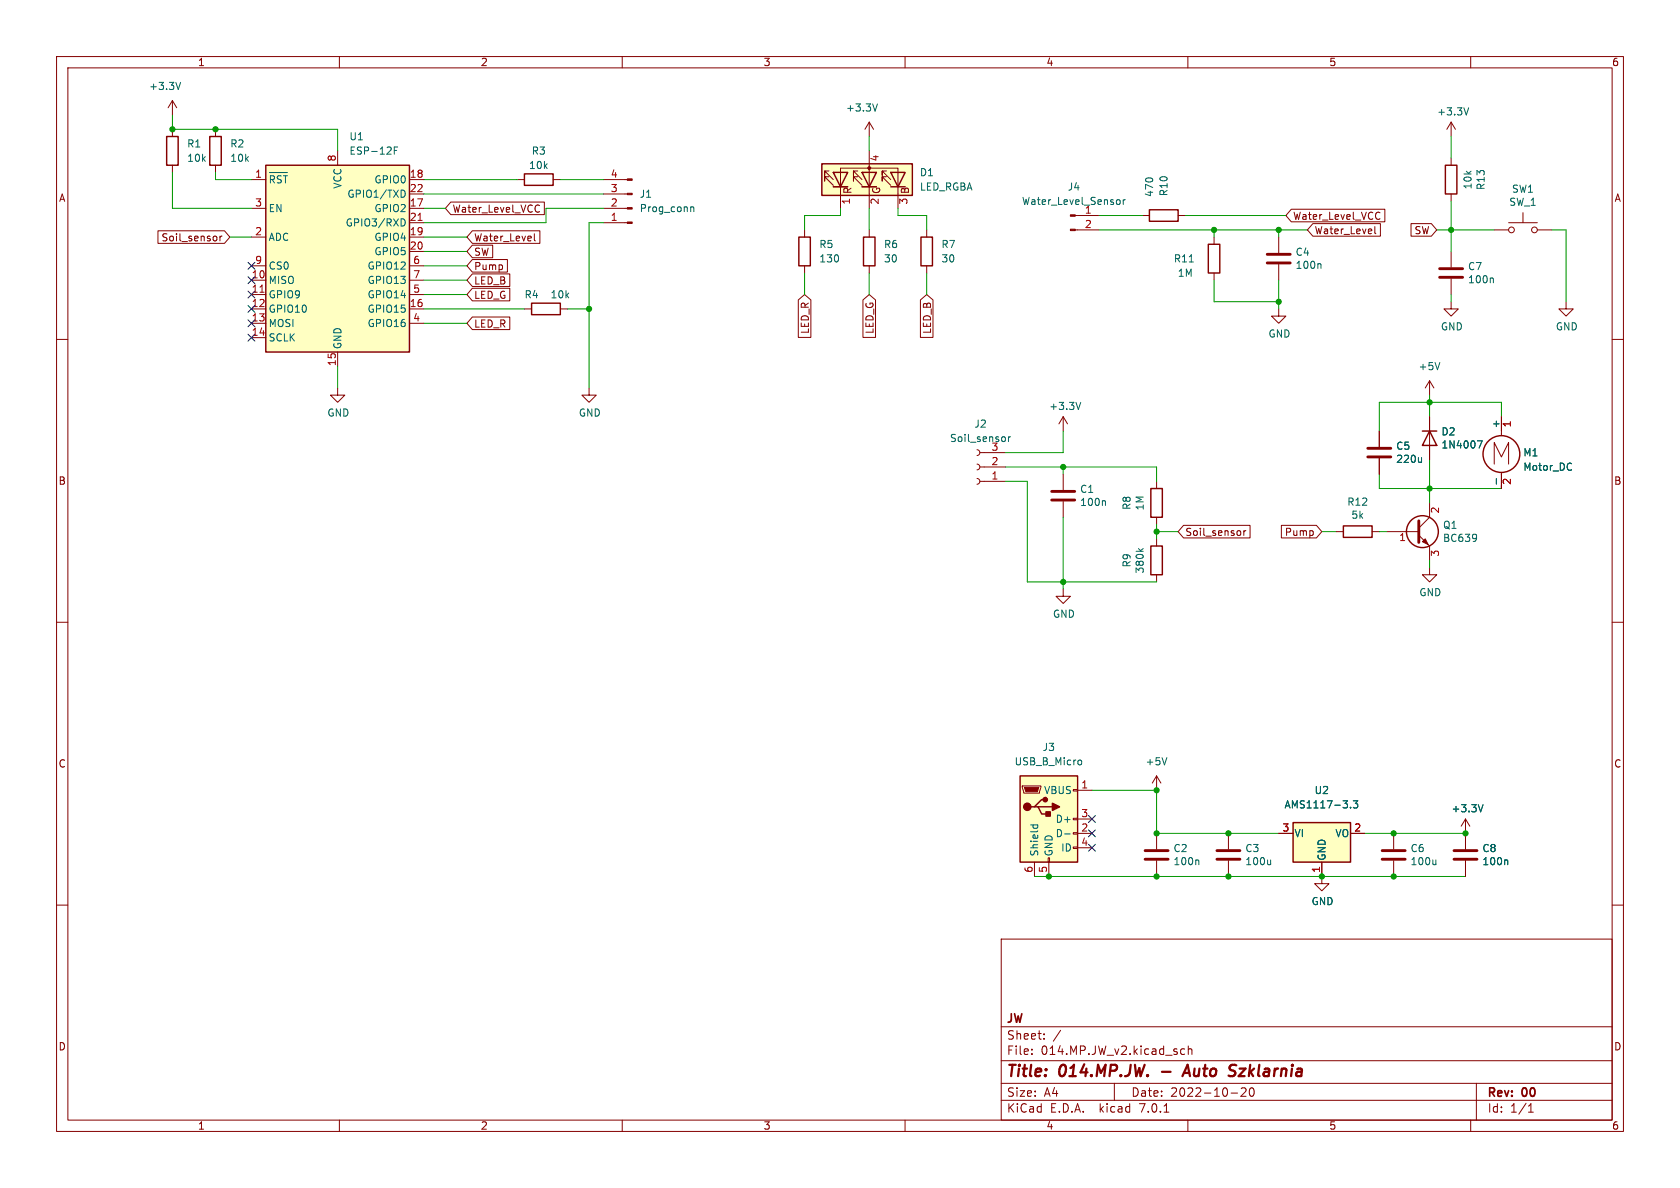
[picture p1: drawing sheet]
<svg xmlns="http://www.w3.org/2000/svg" width="297mm" height="210mm" viewBox="0 0 297 210" stroke-linecap="round" stroke-linejoin="round" font-family="sans-serif">
<g fill="none" stroke="#840000" stroke-width=".18">
<path d="M10 10h277v190h-277zM12 12h273v186h-273zM30.5 17.8l-.8 1.3M30.5 17.8v2.5M30.5 17.8l.7 1.3M60 10v2M110 10v2M160 10v2M210 10v2M260 10v2M30.5 22.9v1.2M30.5 29.2v1.3"/>
<path d="M38.1 22.9v1.2M38.1 29.2v1.3M44.4 31.8h2.6M44.4 36.8h2.6M59.7 26.7v2.5M72.4 39.4h2.5M72.4 31.8h2.5M72.4 36.8h2.5M72.4 34.3h2.5M79.7 35.7h16.5v2.2h-16.5l-1-1.1zM91.4 31.8h1.3M95.1 36.2l.3 .2"/>
<path d="M95.4 37.4l-.3 .1M97.8 31.8h1.3M106.7 39.4h4.2M106.7 31.8h4.2M106.7 36.8h4.2M106.7 34.3h4.2M146.6 31.2h-.8v.8v-.8l1.5 1.6M146.6 30.2h-.8v.8v-.8l1.5 1.6M147.3 30.5h2.6zM147.3 30.5h.1M147.3 33h2.6M148.6 36.8v-7.1h10.1v7.1"/>
<path d="M151.6 31.2h-.7v.8v-.8l1.5 1.6M151.6 30.2h-.7v.8v-.8l1.5 1.6M152.4 30.5h2.5zM152.4 30.5h.1M152.4 33h2.5M153.7 21.6v2.5M153.7 26.7v10.1M153.7 21.6l-.8 1.3M153.7 21.6l.7 1.3M156.7 31.2h-.7v.8v-.8l1.5 1.6M156.7 30.2h-.7v.8v-.8l1.5 1.6M190.1 38.1h4.2"/>
<path d="M201.9 38.1h1.3M208.3 38.1h1.2M228.3 37h16.5v2.2h-16.5l-1-1.1zM232.1 39.5h11.9v2.3h-11.9l-1-1.2zM243.7 37.5l.3 .1M244 38.7l-.3 .1M249.4 39.5h3.6l1 1.1-1 1.2h-3.6zM256.5 21.6v2.5M256.5 27.9v1.3M256.5 34.3v1.3M256.5 21.6l-.7 1.3M256.5 21.6l.8 1.3"/>
<path d="M266.7 39.4h5.1M269.2 37.6v1.8M10 60h2M27.9 40.8h11.8l.9 1.1-.9 1.1h-11.8zM38.2 41.8l.1 .2-.1 .5M38.9 41.7v.9M39.2 41.7l-.3 .3M44.4 49.5h2.6M44.4 52.1h2.6M44.4 54.6h2.6M44.4 57.2h2.6M44.4 59.7h2.6"/>
<path d="M44.4 41.9h2.6M44.4 47h2.6M72.4 49.5h2.5M72.4 52.1h2.5M72.4 54.6h2.5M72.4 57.2h2.5M72.4 41.9h2.5M72.4 44.5h2.5M72.4 47h2.5M83.5 45.9h6.2v2.2h-6.2l-1-1.1zM83.5 51h6.6v2.2h-6.6l-1-1.1zM83.5 48.4h6.6v2.2h-6.6l-1-1.1z"/>
<path d="M83.5 43.3h3.6v2.3h-3.6l-1-1.1zM83.5 56h6.6v2.3h-6.6l-1-1.1zM83.5 40.8h11.9v2.2h-11.9l-1-1.1zM92.7 54.6h1.3M94.5 41.3v1.1l.1 .2M99.1 54.6h1.2M141.1 53l1.1-.9 1.2 .9v6.6h-2.3zM142.2 40.6v1.3M142.2 47v1.3M152.6 53l1.1-.9 1.1 .9v6.6h-2.2zM153.7 40.6v1.3M153.7 47v1.3"/>
<path d="M162.7 53l1.1-.9 1.1 .9v6.6h-2.2zM163.8 40.6v1.3M163.8 47v1.3M190.1 40.6h4.2M214.6 41.9v1.3M214.6 48.3v1.2M226.1 54.6v1.3h1.2l-1.2 1.3-1.3-1.3h1.3M226.1 41.9v2.8M226.1 46.7v2.8M243.1 40v1.1l.1 .2M256.5 53.3v1.3h1.3l-1.3 1.3-1.2-1.3h1.2M256.5 44.5v2.7"/>
<path d="M256.5 49.3v2.8M264.2 40.6h2.5M271.8 40.6h2.5M276.9 53.3v1.3h1.2l-1.2 1.3-1.3-1.3h1.3M285 60h2M59.7 68.6v1.3h1.3l-1.3 1.2-1.3-1.2h1.3M59.7 62.2v2.6M104.1 68.6v1.3h1.3l-1.3 1.2-1.2-1.2h1.2M172.7 79.5l.4 .2 .1 .3-.1 .4-.4 .1M188 73.7l-.8 1.2M188 73.7v2.5M188 73.7l.7 1.2"/>
<path d="M243.8 76.2v2.8M252.7 67.3v2.6M252.7 73.7v7.6M252.7 67.3l-.7 1.3M252.7 67.3l.8 1.3M265.4 73.7v3.3M172.7 82l.4 .2 .1 .4-.1 .3-.4 .2M172.7 84.6l.4 .1 .1 .4-.1 .4-.4 .1M173.2 80h4.6M173.2 82.6h4.6M173.2 85.1h4.6M188 83.8v2.8"/>
<path d="M188 88.6v2.8M204.5 85.1v1.3M204.5 91.4v1.3M204.5 95.3v1.2M209.2 92.9h11.8v2.2h-11.8l-.9-1.1zM219.9 93.8v.9M220.3 93.8l-.4 .3M226.5 92.9h6.2l1 1.1-1 1.1h-6.2zM236.2 94h1.3M242.6 94h1.2M243.8 81v2.8M245.1 94h5.7"/>
<path d="M250.8 94.6l1.9 1.9v2.6M252.7 88.9v2.5l-1.9 1.9M264.2 82v-3.8l1.2 2.6 1.3-2.6v3.8M265.4 83.5v2.9M10 110h2M188 104.1v1.3h1.2l-1.2 1.3-1.3-1.3h1.3M204.5 101.6v1.3M252.7 100.3v1.3h1.3l-1.3 1.3-1.2-1.3h1.2M285 110h2M180.7 138.9h3.3v.3l-.2 1h-2.8zM189.7 139.6h.8v.2h-.8zM190.5 139.7h2.5"/>
<path d="M204.5 137.2v2.5M204.5 137.2l-.8 1.2M204.5 137.2l.7 1.2M10 160h2M182.9 152.4v2.5M185.3 151.6h.2v.8h-.2zM185.4 152.4v2.5M189.7 149.7h.8v.3h-.8zM189.7 147.2h.8v.2h-.8zM189.7 144.7h.8v.2h-.8zM190.5 147.3h2.5M190.5 144.8h2.5"/>
<path d="M190.5 149.9h2.5M204.5 147.3v2.8M204.5 152.1v2.8M217.2 147.3v2.8M217.2 152.1v2.8M226.1 147.3h2.5M233.7 152.4v3.8h1.2l-1.2 1.3-1.3-1.3h1.3M238.8 147.3h2.5M246.4 147.3v2.8M246.4 152.1v2.8M259.1 144.8v5.3M259.1 152.1v2.8"/>
<path d="M259.1 144.8l-.8 1.3M259.1 144.8l.7 1.3M285 160h2M177 166h108v32h-108zM60 198v2M110 198v2M160 198v2M177 194.5h108M177 191.5h108M177 187.5h108M177 181.5h108M182.4 186.3v.1"/>
<path d="M182.4 185.5v.1M184.6 183.6v.1M184.6 182.8v.1M197 191.5v3M205.8 196.6h.8M209.4 185.5l-.4-.1-.3 .3v.4l.2 .2h.5M210 198v2M210.1 185.5l.2-.1 .3 .1 .1 .9M210.1 184.9v1.5M217.6 193.2h1.2M219.4 192.4l.6-.1 .2 .1 .1 .3-.9 1.1h.9M221 192.4l.2-.1a.81 .81 0 0 1 .6 .6 .81 .81 0 0 1-.3 .8l-.1 .1a.81 .81 0 0 1-.4-1.4z"/>
<path d="M260 198v2M261 191.5v6.5M270.2 196.6h.9M270.2 195.5l.4-.4v1.5"/>
<circle cx="267.2" cy="40.6" r=".51"/>
<circle cx="271.3" cy="40.6" r=".51"/>
</g>
<path d="M209.3 189.7h1M210 188.2l-1 2M217.8 188.2l.8 .1M218.1 189.3a.49 .49 0 0 1 .3 .5 .49 .49 0 0 1-.5 .4" fill="none" stroke="#840000" stroke-width=".4"/>
<g fill="none" stroke="#006464" stroke-width=".18">
<path d="M31.9 14.6l-.4 1.2M155.1 18.4l-.4 1.2M259.6 19.1l-.4 1.2M47.6 30.5h3.2M48.5 31.3l-.2-.2h-.5v1.2M49.7 31.1h-.4l-.3 .2M50.1 31.1h.7M50.5 31.1v1.2M69.7 26.6h.4M70.3 26h-.6v1.3M70.9 38.7a.64 .64 0 0 1 .7 .6 .64 .64 0 0 1-.7 .7M71.2 33.6a.68 .68 0 0 1 .4 .6 .68 .68 0 0 1-.4 .7"/>
<path d="M122.1 36.6v.8M122.1 36.7l.2-.1h.3l.1 .8M197.6 35.3l.3 .1 .1 .1v.5l-.4 .1M198.6 35.3v.8M198.9 35.3l-.3 .2M233.3 46.6l.2 .2v.7M263.8 49.1l.2 .2v.7M177.7 77.3v.6M178.3 77.2v.9M178.6 77.2l-.3 .3M191.1 71.1l-.5 1.3M254.5 64.1l-.4 1.3"/>
<path d="M261.2 77.9h.8l-.5 1.3M195.2 88.5l.2 .2v.7M201.3 97l.4 .5M202.1 97l-.5 .3M251.3 80.9v.8M251.3 81.6l-.2 .1M261 94.6v.8M261 95v.1M264.5 84.6v1M190.8 134.4h.3l.1 .2v.5l-.4 .1M206.3 133.9l-.4 1.3M182.2 145.8h1.3"/>
<path d="M182.7 145.8l-.1 .4M183.4 145.8l.1 .4M188.2 147.4h1M211.8 152l.1 .2v.7M224.6 152v.9M224.6 152.7l-.1 .2M238.8 142.7v.1M239.2 141.6h.8l-.4 .4 .4 .2v.5l-.2 .1-.6-.1M253.8 152v.9M253.8 152.7l-.1 .2M262.2 142.2l-.4 1.3M266.4 152l.1 .2v.7"/>
</g>
<g fill="none" stroke="#840000" stroke-width=".25">
<path d="M29.5 24.1h2v5.1h-2zM37.1 24.1h2v5.1h-2zM47 29.2h25.4v33h-25.4zM92.7 30.7h5.1v2.1h-5.1zM145.3 29h16v5.5h-16zM147.3 30.5h2.6l-1.3 2.5zM147.3 33h2.6M152.4 30.5h2.5l-1.2 2.5zM152.4 33h2.5M157.5 30.5h2.5l-1.3 2.5zM157.5 33h2.5M203.2 37.1h5.1v2h-5.1z"/>
<path d="M255.5 29.2h2.1v5.1h-2.1zM94 53.6h5.1v2h-5.1zM141.2 41.9h2.1v5.1h-2.1zM152.7 41.9h2v5.1h-2zM162.8 41.9h2v5.1h-2zM213.6 43.2h2v5.1h-2zM251.5 76.2h2.5M252.7 76.2l1.3 2.5h-2.5zM203.5 96.5h2v5.1h-2zM203.5 86.4h2v5h-2zM237.5 93h5.1v2h-5.1zM180.3 137.2h10.2v15.2h-10.2z"/>
<path d="M182.9 142.6h.6l.6 1.3h1.3M183.5 142.6h2.6M184.8 141.4h-.7l-1.2 1.2h-.7M228.6 145.4h10.2v7h-10.2z"/>
<circle cx="251.5" cy="94" r="2.82"/>
<circle cx="265.4" cy="80.3" r="3.3"/>
</g>
<g fill="none" stroke="#840000" stroke-width=".51">
<path d="M224 46.5h4.1M224 45h4.1M254.5 49h4.1M254.5 47.5h4.1M241.8 79.2h4.1M185.9 88.4h4.1M185.9 86.9h4.1M241.8 80.8h4.1M250.8 92.1v3.8M202.4 151.9h4.1M202.4 150.4h4.1M215.1 151.9h4.1"/>
<path d="M215.1 150.4h4.1M244.3 151.9h4.1M244.3 150.4h4.1M257 151.9h4.1M257 150.4h4.1"/>
</g>
<g fill="#840000" stroke="#840000" stroke-width=".18">
<path d="M189.2 40.5h.9v.3h-.9z"/>
<path d="M189.2 38h.9v.2h-.9z"/>
<path d="M251.5 95.8l.5-.5 .5 1z"/>
<path d="M181.1 139.2h2.5l-.2 .8h-2z"/>
<path d="M110.9 31.6h.9v.3h-.9z"/>
<path d="M110.9 34.2h.9v.2h-.9z"/>
<path d="M110.9 36.7h.9v.3h-.9z"/>
<path d="M110.9 39.2h.9v.3h-.9z"/>
<circle cx="153.7" cy="29.7" r=".25"/>
</g>
<g fill="#ffffc2" stroke="#ffffc2" stroke-width=".18">
<path d="M228.6 145.4h10.2v7h-10.2z"/>
<path d="M47 29.2h25.4v33h-25.4z"/>
<path d="M145.3 29h16v5.5h-16z"/>
<path d="M180.3 137.2h10.2v15.2h-10.2z"/>
</g>
<path d="M73.9 39h.7M46 51.7h.7" fill="none" stroke="#a90000" stroke-width=".18"/>
<g fill="#840000" stroke="#840000" stroke-width=".25">
<path d="M186.1 142l1.2 .6-1.2 .7z"/>
<path d="M184.9 143.5h.8v.8h-.8z"/>
<circle cx="181.6" cy="142.6" r=".63"/>
<circle cx="184.8" cy="141.4" r=".38"/>
</g>
<g fill="none" stroke="#009600" stroke-width=".18">
<path d="M30.5 30.5v6.3h13.9M30.5 20.3v2.6h29.2v3.8M38.1 30.5v1.3h6.3M74.9 36.8h3.8M74.9 31.8h16.5M74.9 34.3h31.8M99.1 31.8h7.6M106.7 36.8h-10.2v2.6h-21.6M106.7 39.4h-2.6v29.2M148.6 36.8v1.3h-6.4v2.5M153.7 24.1v2.6M153.7 36.8v3.8"/>
<path d="M158.7 36.8v1.3h5.1v2.5M194.3 38.1h7.6M209.5 38.1h17.8M256.5 24.1v3.8M256.5 35.6v8.9M40.6 41.9h3.8M74.9 41.9h7.6M74.9 54.6h17.8M74.9 47h7.6M74.9 52.1h7.6M74.9 44.5h7.6M74.9 49.5h7.6"/>
<path d="M74.9 57.2h7.6M100.3 54.6h3.8M142.2 48.3v3.8M153.7 48.3v3.8M163.8 48.3v3.8M194.3 40.6h36.8M214.6 40.6v1.3M214.6 49.5v3.8h11.5M226.1 40.6v1.3M226.1 49.5v5.1M254 40.6h10.2M256.5 52.1v1.2"/>
<path d="M274.3 40.6h2.6v12.7M59.7 64.8v3.8M188 76.2v3.8h-10.2M252.7 69.9v3.8M265.4 73.7v-2.6h-21.6v5.1M177.8 85.1h3.8v17.8h22.9M177.8 82.6h26.7v2.5M188 82.6v1.2M188 91.4v12.7M204.5 92.7v2.6M204.5 94h3.8M233.7 94h2.5"/>
<path d="M243.8 83.8v2.6h21.6M243.8 94h1.3M252.7 81.3v7.6M252.7 99.1v1.2M193 139.7h11.5v7.6h21.6M182.9 154.9h76.2M241.3 147.3h17.8"/>
</g>
<g fill="none" stroke="#000084" stroke-width=".18">
<path d="M43.8 46.4l1.3 1.2M43.8 51.5l1.3 1.2M43.8 56.5l1.3 1.3M43.8 54l1.3 1.2M43.8 59.1l1.3 1.2M43.8 48.9l1.3 1.2M45.1 46.4l-1.3 1.2M45.1 51.5l-1.3 1.2M45.1 56.5l-1.3 1.3M45.1 54l-1.3 1.2M45.1 59.1l-1.3 1.2M45.1 48.9l-1.3 1.2"/>
<path d="M192.4 146.7l1.2 1.2M192.4 144.2l1.2 1.2M192.4 149.3l1.2 1.2M193.6 146.7l-1.2 1.2M193.6 144.2l-1.2 1.2M193.6 149.3l-1.2 1.2"/>
</g>
<g fill="#009600" stroke="#009600" stroke-width=".18">
<circle cx="259.1" cy="147.3" r=".46"/>
<circle cx="246.4" cy="147.3" r=".46"/>
<circle cx="217.2" cy="154.9" r=".46"/>
<circle cx="217.2" cy="147.3" r=".46"/>
<circle cx="233.7" cy="154.9" r=".46"/>
<circle cx="246.4" cy="154.9" r=".46"/>
<circle cx="252.7" cy="86.4" r=".46"/>
<circle cx="38.1" cy="22.9" r=".46"/>
<circle cx="30.5" cy="22.9" r=".46"/>
<circle cx="256.5" cy="40.6" r=".46"/>
<circle cx="252.7" cy="71.1" r=".46"/>
<circle cx="188" cy="82.6" r=".46"/>
<circle cx="226.1" cy="40.6" r=".46"/>
<circle cx="226.1" cy="53.3" r=".46"/>
<circle cx="214.6" cy="40.6" r=".46"/>
<circle cx="185.4" cy="154.9" r=".46"/>
<circle cx="188" cy="102.9" r=".46"/>
<circle cx="204.5" cy="139.7" r=".46"/>
<circle cx="204.5" cy="147.3" r=".46"/>
<circle cx="204.5" cy="154.9" r=".46"/>
<circle cx="204.5" cy="94" r=".46"/>
<circle cx="104.1" cy="54.6" r=".46"/>
</g>
<g font-size="2.8" fill="#840000">
<text x="178" y="190.8">Title:</text>
<text x="187.4" y="190.8">014.MP.JW.</text>
<text x="206.1" y="190.8">-</text>
<text x="210.7" y="190.8">Auto</text>
<text x="219.2" y="190.8">Szklarnia</text>
</g>
<g font-size="2.1" fill="#840000">
<text x="178" y="183.9">Sheet:</text>
<text x="178" y="181.1">JW</text>
<text x="186.2" y="183.9">/</text>
<text x="178" y="186.6">File:</text>
<text x="184" y="186.6">014.MP.JW_v2.kicad_sch</text>
<text x="178" y="196.8">KiCad</text>
<text x="178" y="194">Size:</text>
<text x="184.6" y="194">A4</text>
<text x="185.7" y="196.8">E.D.A.</text>
<text x="194.4" y="196.8">kicad</text>
<text x="200" y="194">Date:</text>
<text x="201.5" y="196.8">7.0.1</text>
<text x="206.9" y="194">2022-10-20</text>
<text x="263" y="194.2">Rev:</text>
<text x="263" y="196.8">Id:</text>
<text x="267" y="196.8">1/1</text>
<text x="269.2" y="194.2">00</text>
</g>
<g font-size="1.8" fill="#840000">
<text x="35" y="11.8">1</text>
<text x="85" y="11.8">2</text>
<text x="135" y="11.8">3</text>
<text x="185" y="11.8">4</text>
<text x="235" y="11.8">5</text>
<text x="285" y="11.8">6</text>
<text x="10.4" y="35.8">A</text>
<text x="150.7" y="34.4" transform="rotate(-90 150.7 34.4)">R</text>
<text x="155.8" y="34.4" transform="rotate(-90 155.8 34.4)">G</text>
<text x="160.9" y="34.4" transform="rotate(-90 160.9 34.4)">B</text>
<text x="285.4" y="35.8">A</text>
<text x="80" y="37.7">Water_Level_VCC</text>
<text x="228.6" y="39">Water_Level_VCC</text>
<text x="232.4" y="41.6">Water_Level</text>
<text x="249.9" y="41.6">SW</text>
<text x="28.4" y="42.8">Soil_sensor</text>
<text x="83.8" y="47.9">Pump</text>
<text x="83.8" y="45.4">SW</text>
<text x="83.8" y="42.8">Water_Level</text>
<text x="83.8" y="53">LED_G</text>
<text x="83.8" y="50.4">LED_B</text>
<text x="83.8" y="58.1">LED_R</text>
<text x="143.2" y="59.2" transform="rotate(-90 143.2 59.2)">LED_R</text>
<text x="154.6" y="59.2" transform="rotate(-90 154.6 59.2)">LED_G</text>
<text x="164.7" y="59.2" transform="rotate(-90 164.7 59.2)">LED_B</text>
<text x="10.3" y="85.8">B</text>
<text x="285.3" y="85.8">B</text>
<text x="209.5" y="94.9">Soil_sensor</text>
<text x="227" y="94.9">Pump</text>
<text x="10.3" y="135.8">C</text>
<text x="285.3" y="135.8">C</text>
<text x="10.3" y="185.8">D</text>
<text x="285.3" y="185.8">D</text>
<text x="35" y="199.8">1</text>
<text x="85" y="199.8">2</text>
<text x="135" y="199.8">3</text>
<text x="185" y="199.8">4</text>
<text x="235" y="199.8">5</text>
<text x="285" y="199.8">6</text>
</g>
<g font-size="1.8" fill="#006464">
<text x="26.3" y="16.1">+3.3V</text>
<text x="149.5" y="19.9">+3.3V</text>
<text x="254" y="20.6">+3.3V</text>
<text x="33" y="26.2">R1</text>
<text x="33" y="28.8">10k</text>
<text x="40.6" y="26.2">R2</text>
<text x="40.6" y="28.8">10k</text>
<text x="61.7" y="27.5">ESP-12F</text>
<text x="61.7" y="25">U1</text>
<text x="93.9" y="27.5">R3</text>
<text x="47.5" y="33.2">~{RST}</text>
<text x="60.5" y="33.5" transform="rotate(-90 60.5 33.5)">VCC</text>
<text x="61.3" y="35.1">GPIO1/TXD</text>
<text x="66.1" y="32.6">GPIO0</text>
<text x="93.5" y="30">10k</text>
<text x="113" y="35.1">J1</text>
<text x="162.6" y="31.3">D1</text>
<text x="162.6" y="33.8">LED_RGBA</text>
<text x="188.7" y="33.8">J4</text>
<text x="204" y="34.9" transform="rotate(-90 204 34.9)">470</text>
<text x="206.6" y="34.8" transform="rotate(-90 206.6 34.8)">R10</text>
<text x="260.3" y="33.5" transform="rotate(-90 260.3 33.5)">10k</text>
<text x="262.6" y="33.7" transform="rotate(-90 262.6 33.7)">R13</text>
<text x="267.2" y="34.2">SW1</text>
<text x="47.5" y="37.7">EN</text>
<text x="61" y="40.2">GPIO3/RXD</text>
<text x="66.1" y="37.7">GPIO2</text>
<text x="113" y="37.7">Prog_conn</text>
<text x="180.6" y="36.4">Water_Level_Sensor</text>
<text x="191.7" y="37.8">1</text>
<text x="266.8" y="36.5">SW_1</text>
<text x="47.5" y="42.7">ADC</text>
<text x="47.5" y="47.8">CS0</text>
<text x="64.9" y="47.8">GPIO12</text>
<text x="66.1" y="42.7">GPIO4</text>
<text x="66.1" y="45.3">GPIO5</text>
<text x="144.8" y="44">R5</text>
<text x="144.8" y="46.5">130</text>
<text x="156.2" y="44">R6</text>
<text x="156.2" y="46.5">30</text>
<text x="166.4" y="44">R7</text>
<text x="166.4" y="46.5">30</text>
<text x="207.5" y="46.5">R11</text>
<text x="229" y="45.4">C4</text>
<text x="229" y="47.7">100n</text>
<text x="259.5" y="47.9">C7</text>
<text x="47.5" y="50.4">MISO</text>
<text x="47.5" y="52.9">GPIO9</text>
<text x="64.9" y="52.9">GPIO14</text>
<text x="64.9" y="50.4">GPIO13</text>
<text x="92.7" y="52.9">R4</text>
<text x="97.3" y="52.9">10k</text>
<text x="208.2" y="49.1">1M</text>
<text x="259.5" y="50.2">100n</text>
<text x="47.5" y="55.4">GPIO10</text>
<text x="47.5" y="58">MOSI</text>
<text x="64.9" y="55.4">GPIO15</text>
<text x="64.9" y="58">GPIO16</text>
<text x="224.2" y="59.8">GND</text>
<text x="254.7" y="58.6">GND</text>
<text x="275" y="58.6">GND</text>
<text x="47.5" y="60.5">SCLK</text>
<text x="60.5" y="61.7" transform="rotate(-90 60.5 61.7)">GND</text>
<text x="250.7" y="65.6">+5V</text>
<text x="57.8" y="73.8">GND</text>
<text x="102.3" y="73.8">GND</text>
<text x="172.2" y="75.8">J2</text>
<text x="185.4" y="72.6">+3.3V</text>
<text x="254.8" y="77.1">D2</text>
<text x="265.2" y="75.8" transform="rotate(-90 265.2 75.8)">+</text>
<text x="167.9" y="78.3">Soil_sensor</text>
<text x="175.2" y="79.8">3</text>
<text x="246.8" y="79.7">C5</text>
<text x="246.8" y="82">220u</text>
<text x="254.8" y="79.4">1N4007</text>
<text x="269.2" y="80.8">M1</text>
<text x="269.2" y="83.4">Motor_DC</text>
<text x="190.9" y="87.3">C1</text>
<text x="190.9" y="89.6">100n</text>
<text x="238.1" y="89.5">R12</text>
<text x="200" y="90.2" transform="rotate(-90 200 90.2)">R8</text>
<text x="202.3" y="90.3" transform="rotate(-90 202.3 90.3)">1M</text>
<text x="238.8" y="91.9">5k</text>
<text x="255" y="93.6">Q1</text>
<text x="255" y="95.9">BC639</text>
<text x="200" y="100.4" transform="rotate(-90 200 100.4)">R9</text>
<text x="202.3" y="101.5" transform="rotate(-90 202.3 101.5)">380k</text>
<text x="250.9" y="105.5">GND</text>
<text x="186.1" y="109.4">GND</text>
<text x="179.3" y="135.4">USB_B_Micro</text>
<text x="184.3" y="132.9">J3</text>
<text x="202.5" y="135.4">+5V</text>
<text x="184.5" y="140.5">VBUS</text>
<text x="227" y="143.1">AMS1117-3.3</text>
<text x="232.3" y="140.5">U2</text>
<text x="256.6" y="143.8">+3.3V</text>
<text x="186.5" y="148.1">D-</text>
<text x="186.5" y="145.6">D+</text>
<text x="228.9" y="148.1">VI</text>
<text x="236" y="148.1">VO</text>
<text x="183.7" y="151.4" transform="rotate(-90 183.7 151.4)">Shield</text>
<text x="186.2" y="151.4" transform="rotate(-90 186.2 151.4)">GND</text>
<text x="187.5" y="150.7">ID</text>
<text x="207.4" y="150.8">C2</text>
<text x="207.4" y="153.1">100n</text>
<text x="220.1" y="150.8">C3</text>
<text x="220.1" y="153.1">100u</text>
<text x="234.5" y="152.1" transform="rotate(-90 234.5 152.1)">GND</text>
<text x="249.3" y="150.8">C6</text>
<text x="249.3" y="153.1">100u</text>
<text x="262" y="150.8">C8</text>
<text x="262" y="153.1">100n</text>
<text x="231.8" y="160.2">GND</text>
</g>
<g font-size="1.8" fill="#a90000">
<text x="59.4" y="28.6" transform="rotate(-90 59.4 28.6)">8</text>
<text x="155.6" y="28.6" transform="rotate(-90 155.6 28.6)">4</text>
<text x="45.1" y="31.5">1</text>
<text x="72.4" y="31.5">18</text>
<text x="72.4" y="34">22</text>
<text x="107.9" y="34">3</text>
<text x="107.9" y="31.5">4</text>
<text x="45.1" y="41.7">2</text>
<text x="45.1" y="36.6">3</text>
<text x="72.4" y="36.6">17</text>
<text x="72.4" y="41.7">19</text>
<text x="72.4" y="39.1">21</text>
<text x="107.9" y="39.1">1</text>
<text x="107.9" y="36.6">2</text>
<text x="150.5" y="36.2" transform="rotate(-90 150.5 36.2)">1</text>
<text x="155.6" y="36.2" transform="rotate(-90 155.6 36.2)">2</text>
<text x="160.7" y="36.2" transform="rotate(-90 160.7 36.2)">3</text>
<text x="191.7" y="40.4">2</text>
<text x="45.1" y="46.7">9</text>
<text x="72.4" y="44.2">20</text>
<text x="73" y="46.7">6</text>
<text x="44.4" y="49.3">10</text>
<text x="44.4" y="51.8">11</text>
<text x="73" y="51.8">5</text>
<text x="73" y="49.3">7</text>
<text x="44.4" y="54.4">12</text>
<text x="44.4" y="56.9">13</text>
<text x="44.4" y="59.4">14</text>
<text x="72.4" y="54.4">16</text>
<text x="73" y="56.9">4</text>
<text x="59.4" y="64.8" transform="rotate(-90 59.4 64.8)">15</text>
<text x="267.3" y="75.6" transform="rotate(-90 267.3 75.6)">1</text>
<text x="175.2" y="82.3">2</text>
<text x="175.2" y="84.8">1</text>
<text x="267.3" y="85.8" transform="rotate(-90 267.3 85.8)">2</text>
<text x="247.3" y="95.9">1</text>
<text x="254.6" y="90.8" transform="rotate(-90 254.6 90.8)">2</text>
<text x="254.6" y="98.5" transform="rotate(-90 254.6 98.5)">3</text>
<text x="191.1" y="139.4">1</text>
<text x="191.1" y="147.1">2</text>
<text x="191.1" y="144.5">3</text>
<text x="191.1" y="149.6">4</text>
<text x="226.7" y="147.1">3</text>
<text x="239.4" y="147.1">2</text>
<text x="182.6" y="154.3" transform="rotate(-90 182.6 154.3)">6</text>
<text x="185.2" y="154.3" transform="rotate(-90 185.2 154.3)">5</text>
<text x="233.4" y="154.3" transform="rotate(-90 233.4 154.3)">1</text>
</g>
</svg>
